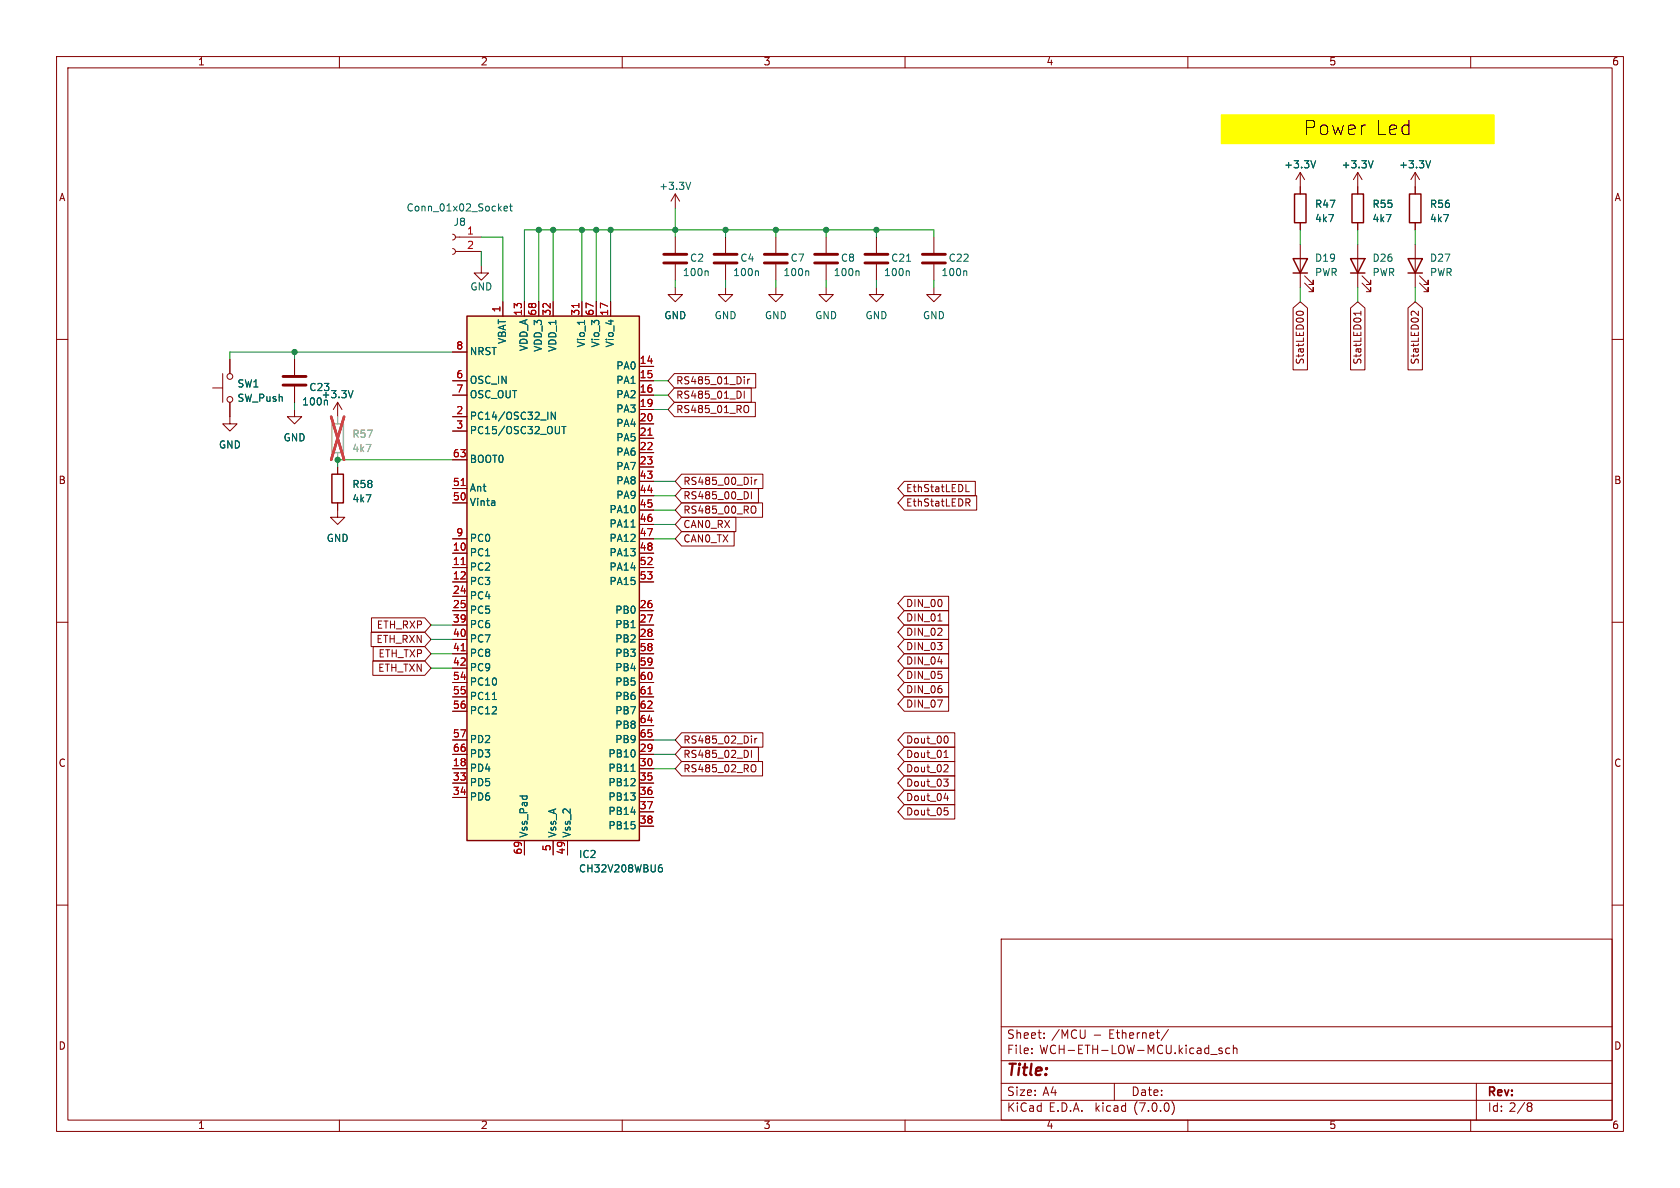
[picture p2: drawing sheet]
<svg xmlns="http://www.w3.org/2000/svg" width="297mm" height="210mm" viewBox="0 0 297 210" stroke-linecap="round" stroke-linejoin="round" font-family="sans-serif">
<g fill="none" stroke="#840000" stroke-width=".18">
<path d="M10 10h277v190h-277zM12 12h273v186h-273zM60 10v2M110 10v2M160 10v2M210 10v2M260 10v2M119.4 34.3v2.5M119.4 34.3l-.8 1.3M119.4 34.3l.7 1.3M229.9 30.5v3.8M229.9 39.4v1.2"/>
<path d="M229.9 30.5l-.8 1.3M229.9 30.5l.7 1.3M240 30.5v3.8M240 39.4v1.2M240 30.5l-.7 1.3M240 30.5l.8 1.3M250.2 30.5l-.8 1.3M250.2 30.5v3.8M250.2 39.4v1.2M250.2 30.5l.8 1.3M10 60h2M80 43.9l.4 .2 .1 .4-.1 .3-.4 .2"/>
<path d="M80 41.4l.4 .2 .1 .3-.1 .4-.4 .1M80.5 44.5h4.6M80.5 41.9h4.6M85.1 47v1.3h1.3l-1.3 1.2-1.3-1.2h1.3M88.9 53.3v2.6M92.7 53.3v2.6M95.2 53.3v2.6M97.8 53.3v2.6M102.9 53.3v2.6M105.4 53.3v2.6M107.9 53.3v2.6M119.4 50.8v1.3h1.2l-1.2 1.2-1.3-1.2h1.3"/>
<path d="M119.4 41.9v2.8M119.4 46.7v2.8M128.3 50.8v1.3h1.2l-1.2 1.2-1.3-1.2h1.3M128.3 41.9v2.8M128.3 46.7v2.8M137.2 50.8v1.3h1.2l-1.2 1.2-1.3-1.2h1.3M137.2 41.9v2.8M137.2 46.7v2.8M146 50.8v1.3h1.3l-1.3 1.2-1.2-1.2h1.2M146 41.9v2.8M146 46.7v2.8M154.9 50.8v1.3h1.3l-1.3 1.2-1.2-1.2h1.2"/>
<path d="M154.9 41.9v2.8M154.9 46.7v2.8M165.1 50.8v1.3h1.3l-1.3 1.2-1.3-1.2h1.3M165.1 41.9v2.8M165.1 46.7v2.8M228.6 54.5l1.3-1.2 1.2 1.2v10.9h-2.5zM229.2 55.6v-.2a.68 .68 0 0 1 .6-.4 .68 .68 0 0 1 .6 .4v.2M229.9 43.2v7.6M230.6 50l1.6 1.6v-.8v.8h-.8M230.6 48.8l1.6 1.5v-.8v.8h-.8M238.8 54.5l1.2-1.2 1.3 1.2v10.9h-2.5zM240 43.2v7.6"/>
<path d="M240.6 55v.7M240.6 55.4h-1.3l.4 .3M240.8 50l1.5 1.6v-.8v.8h-.7M240.8 48.8l1.5 1.5v-.8v.8h-.7M248.9 54.5l1.3-1.2 1.3 1.2v10.9h-2.6zM250.2 43.2v7.6M250.7 55v.8l-.9-.8-.3 .1v.5M251 50l1.5 1.6v-.8v.8h-.8M251 48.8l1.5 1.5v-.8v.8h-.8M285 60h2M37.6 68.6h1.8M39.4 66v5.1"/>
<path d="M40.6 71.1v3.8h1.3l-1.3 1.3-1.2-1.3h1.2M40.6 63.5v2.5M52.1 72.4v1.3h1.2l-1.2 1.2-1.3-1.2h1.3M52.1 63.5v2.8M52.1 68.3v2.8M59.7 71.1l-.8 1.3M59.7 71.1v2.6M59.7 71.1l.8 1.3M80 67.3h2.5M80 69.9h2.5M80 73.7h2.5M80 76.2h2.5"/>
<path d="M80 62.2h2.5M113 64.8h2.6M113 67.3h2.6M113 69.9h2.6M113 72.4h2.6M113 74.9h2.6M113 77.5h2.6M119.2 71.1h14.3v2.6h-14.3l-1.1-1.3zM119.2 68.6h13.6v2.5h-13.6l-1.1-1.2zM119.2 66h14.4v2.6h-14.4l-1.1-1.3zM131.6 69.1v1.3M132.1 71.7h.1a.81 .81 0 0 1-.1 1.2"/>
<path d="M132.2 67v.9M132.5 67l-.3 .3M59.7 88.9v2.5h1.3l-1.3 1.3-1.3-1.3h1.3M59.7 82.6v1.2M80 97.8h2.5M80 95.3h2.5M80 88.9h2.5M80 86.4h2.5M80 81.3h2.5M113 97.8h2.6M113 80h2.6M113 82.6h2.6"/>
<path d="M113 85.1h2.6M113 87.6h2.6M113 90.2h2.6M113 92.7h2.6M113 95.3h2.6M120.5 94h9.3v2.5h-9.3l-1.1-1.2zM120.5 88.9h14.3v2.5h-14.3l-1.1-1.2zM120.5 86.4h13.6v2.5h-13.6l-1.1-1.3zM120.5 83.8h14.4v2.6h-14.4l-1.1-1.3zM120.5 91.4h9.6v2.6h-9.6l-1.1-1.3zM132.8 86.9v1.3M133.3 89.5h.1a.81 .81 0 0 1-.1 1.2"/>
<path d="M133.4 84.8v.8M133.8 84.8l-.4 .2M159.9 85.1h12.5v2.5h-12.5l-1.2-1.2zM159.9 87.6h12.8v2.6h-12.8l-1.2-1.3zM170.8 86.9h.6M171.1 88.9l.4 .6M171.2 88.2l.3 .2-.1 .3-.2 .2M10 110h2M65.6 111.8h9.5l1.1 1.2-1.1 1.3h-9.5zM65.7 109.2h9.4l1.1 1.3-1.1 1.3h-9.4zM65.9 116.8h9.2l1.1 1.3-1.1 1.3h-9.2zM66 114.3h9.1l1.1 1.3-1.1 1.2h-9.1z"/>
<path d="M80 100.3h2.5M80 102.9h2.5M80 105.4h2.5M80 108h2.5M80 110.5h2.5M80 113h2.5M80 115.6h2.5M80 118.1h2.5M113 100.3h2.6M113 102.9h2.6M113 108h2.6M113 110.5h2.6"/>
<path d="M113 113h2.6M113 115.6h2.6M113 118.1h2.6M159.9 113h7.8v2.6h-7.8l-1.2-1.3zM159.9 110.5h7.8v2.5h-7.8l-1.2-1.2zM159.9 105.4h7.8v2.6h-7.8l-1.2-1.3zM159.9 118.1h7.8v2.6h-7.8l-1.2-1.3zM159.9 115.6h7.8v2.5h-7.8l-1.2-1.3zM159.9 107.9h7.8v2.6h-7.8l-1.2-1.3zM165.8 109.8h.7M285 110h2M80 135.9h2.5"/>
<path d="M80 133.4h2.5M80 138.4h2.5M80 120.7h2.5M80 123.2h2.5M80 125.7h2.5M80 130.8h2.5M113 135.9h2.6M113 133.4h2.6M113 138.4h2.6M113 120.7h2.6M113 123.2h2.6M113 125.7h2.6"/>
<path d="M113 130.8h2.6M113 128.3h2.6M120.5 132.1h13.6v2.5h-13.6l-1.1-1.2zM120.5 134.6h14.3v2.6h-14.3l-1.1-1.3zM120.5 129.5h14.4v2.6h-14.4l-1.1-1.3zM132.8 132.6v1.3M133.3 135.2h.1a.81 .81 0 0 1-.1 1.2M133.4 130.5v.9M133.8 130.5l-.4 .3M159.9 132.1h8.9v2.5h-8.9l-1.2-1.2zM159.9 139.7h8.9v2.5h-8.9l-1.2-1.2zM159.9 137.2h8.9v2.5h-8.9l-1.2-1.3z"/>
<path d="M159.9 134.6h8.9v2.6h-8.9l-1.2-1.3zM159.9 123.2h7.8v2.5h-7.8l-1.2-1.2zM159.9 120.6h7.8v2.6h-7.8l-1.2-1.3zM159.9 129.5h8.9v2.6h-8.9l-1.2-1.3zM166.8 137.7h.8l-.4 .5M166.9 133.9h.7M167.1 132.8l.2-.2v1.3M167.3 130.1a.79 .79 0 0 1 0 1.3M167.4 135.2l.2 .2v.3l-.8 .7h.8M167.4 138.2l.2 .2v.3l-.2 .3M10 160h2M80 141h2.5"/>
<path d="M92.7 148.6v2.5M97.8 148.6v2.5M100.3 148.6v2.5M113 141h2.6M113 143.5h2.6M113 146.1h2.6M159.9 142.2h8.9v2.6h-8.9l-1.2-1.3zM166.9 141.1h.8M167 142.8h.6M167.4 143.3l.2 .2v.3l-.2 .3M167.5 140.7v.8M285 160h2"/>
<path d="M177 166h108v32h-108zM60 198v2M110 198v2M160 198v2M177 194.5h108M177 191.5h108M177 187.5h108M177 181.5h108M182.4 186.1v.2M182.4 185.3v.2M184.6 183.4v.2M184.6 182.6v.2"/>
<path d="M191.8 182.1v1.3M193.4 183h1.2M197 191.5v3M206.6 182l-1.3 1.9M207.2 194.7a1.72 1.72 0 0 1 0 2.3M210 198v2M214 186.4h1.2M216 185.3h-.3l-.2 .2v.2l.5 .1v.4h-.5M217.4 185.3h-.4l-.3 .2v.5l.1 .2h.6M218 185.4l.3-.1h.3l.1 1M218 184.8v1.5M260 198v2"/>
<path d="M261 191.5v6.5M270.3 195h.2l.3 .2-.3 .4M270.3 195.6h.2M270.5 195.6l.3 .1v.5l-.3 .3h-.2"/>
<circle cx="40.6" cy="66.5" r=".51"/>
<circle cx="40.6" cy="70.6" r=".51"/>
</g>
<path d="M215.9 20.3h48.3v5.1h-48.3z" fill="#ff0" stroke="#ff0" stroke-width=".18"/>
<path d="M228.9 34.3h2v5.1h-2zM239 34.3h2v5.1h-2zM249.2 34.3h2v5.1h-2zM82.5 55.9h30.5v92.7h-30.5zM228.6 45.7h2.5l-1.2 2.6zM228.6 48.3h2.5M238.8 45.7h2.5l-1.3 2.6zM238.8 48.3h2.5M248.9 45.7h2.6l-1.3 2.6zM248.9 48.3h2.6M58.7 83.8h2v5.1h-2z" fill="none" stroke="#840000" stroke-width=".25"/>
<g fill="none" stroke="#006464" stroke-width=".18">
<path d="M89.1 36.9l.6-.1v-.3h-.4l-.2 .1 .1 .6h.5M90.1 36.5h.5M90.3 36v1.1l.3 .2M122.1 32.2l-.4 1.3M232.6 28.4l-.4 1.3M242.8 28.4l-.5 1.3M252.9 28.4l-.4 1.3M103.3 56.6v.8M125 47.9l.2 .2v.6M133.9 47.9l.2 .2v.6M142.8 47.9l.2 .2v.6M151.7 47.9l.2 .2v.6"/>
<path d="M160.6 47.9l.2 .2v.6M170.7 47.9l.2 .2v.6M57.9 70.9v.7M62.4 69l-.4 1.3M98.2 72.9v1.2l-.7-1.2v1.2M99.3 75.4h.8M99.7 75.4v1.3M111.6 93.2h.7M111.6 111h.7M87 123.7h.8M111.6 136.4h.7M111.6 143.6h.7"/>
<path d="M116.5 153.4h.4l.2 .2-.1 .5h-.5M117 152.9l-.4 .1"/>
</g>
<g fill="none" stroke="#840000" stroke-width=".51">
<path d="M117.3 46.5h4.1M117.3 45h4.1M126.2 46.5h4.1M126.2 45h4.1M135.1 46.5h4.1M135.1 45h4.1M144 46.5h4.1M144 45h4.1M152.9 46.5h4.1M152.9 45h4.1M163.1 46.5h4M163.1 45h4"/>
<path d="M50 68.1h4.1M50 66.5h4.1"/>
</g>
<path d="M82.5 55.9h30.5v92.7h-30.5z" fill="#ffffc2" stroke="#ffffc2" stroke-width=".18"/>
<path d="M102.3 53.6v.8M114.5 76.9h.8M81.5 99.8h.7M81.5 85.8h.7M81.5 115h.7M114.5 122.7h.8" fill="none" stroke="#a90000" stroke-width=".18"/>
<path d="M58.7 74.9h2v5.1h-2z" fill="none" stroke="#a1a1a1" stroke-width=".25"/>
<path d="M59.7 73.7v1.2M59.7 80v1.3" fill="none" stroke="#a1a1a1" stroke-width=".18"/>
<path d="M58.5 73.7l2.3 7.6M60.8 73.7l-2.3 7.6" fill="none" stroke="#eb3a3d" stroke-width=".46"/>
<g fill="none" stroke="#009600" stroke-width=".18">
<path d="M119.4 36.8v5.1M85.1 41.9h3.8v11.4M85.1 44.5v2.5M95.2 40.6v12.7M97.8 40.6v12.7M102.9 40.6v12.7M105.4 40.6v12.7M107.9 40.6v12.7M119.4 49.5v1.3M128.3 40.6v1.3M128.3 49.5v1.3M137.2 40.6v1.3"/>
<path d="M137.2 49.5v1.3M146 40.6v1.3M146 49.5v1.3M154.9 40.6v1.3M154.9 49.5v1.3M165.1 41.9v-1.3h-72.4v12.7M165.1 49.5v1.3M229.9 40.6v2.6M229.9 50.8v2.5M240 40.6v2.6M240 50.8v2.5M250.2 40.6v2.6"/>
<path d="M250.2 50.8v2.5M52.1 62.2v1.3M52.1 71.1v1.3M80 62.2h-39.4v1.3M115.6 69.9h2.5M115.6 72.4h2.5M115.6 67.3h2.5M80 81.3h-20.3v1.3M115.6 95.3h3.8M115.6 92.7h3.8M115.6 87.6h3.8M115.6 90.2h3.8"/>
<path d="M115.6 85.1h3.8M76.2 113h3.8M76.2 115.6h3.8M76.2 118.1h3.8M76.2 110.5h3.8M115.6 130.8h3.8M115.6 135.9h3.8M115.6 133.4h3.8"/>
</g>
<g fill="#009600" stroke="#009600" stroke-width=".18">
<circle cx="102.9" cy="40.6" r=".46"/>
<circle cx="97.8" cy="40.6" r=".46"/>
<circle cx="95.2" cy="40.6" r=".46"/>
<circle cx="105.4" cy="40.6" r=".46"/>
<circle cx="107.9" cy="40.6" r=".46"/>
<circle cx="52.1" cy="62.2" r=".46"/>
<circle cx="59.7" cy="81.3" r=".46"/>
<circle cx="154.9" cy="40.6" r=".46"/>
<circle cx="137.2" cy="40.6" r=".46"/>
<circle cx="146" cy="40.6" r=".46"/>
<circle cx="119.4" cy="40.6" r=".46"/>
<circle cx="128.3" cy="40.6" r=".46"/>
</g>
<g font-size="3.5">
<text x="230.4" y="24.3">Power</text>
<text x="243.1" y="24.3">Led</text>
</g>
<text font-size="2.8" fill="#840000" x="178" y="190.8">Title:</text>
<g font-size="2.1" fill="#840000">
<text x="178" y="183.9">Sheet:</text>
<text x="185.9" y="183.9">/MCU</text>
<text x="196.1" y="183.9">Ethernet/</text>
<text x="178" y="186.6">File:</text>
<text x="183.8" y="186.6">WCH-ETH-LOW-MCU.kicad_sch</text>
<text x="178" y="196.8">KiCad</text>
<text x="178" y="194">Size:</text>
<text x="184.3" y="194">A4</text>
<text x="185.4" y="196.8">E.D.A.</text>
<text x="193.7" y="196.8">kicad</text>
<text x="200" y="194">Date:</text>
<text x="200.6" y="196.8">(7.0.0)</text>
<text x="263" y="194.2">Rev:</text>
<text x="263" y="196.8">Id: 2/8</text>
</g>
<g font-size="1.8" fill="#840000">
<text x="35" y="11.8">1</text>
<text x="85" y="11.8">2</text>
<text x="135" y="11.8">3</text>
<text x="185" y="11.8">4</text>
<text x="235" y="11.8">5</text>
<text x="285" y="11.8">6</text>
<text x="10.4" y="35.8">A</text>
<text x="285.4" y="35.8">A</text>
<text x="230.8" y="64.6" transform="rotate(-90 230.8 64.6)">StatLED00</text>
<text x="240.9" y="64.6" transform="rotate(-90 240.9 64.6)">StatLED01</text>
<text x="251.1" y="64.6" transform="rotate(-90 251.1 64.6)">StatLED02</text>
<text x="119.5" y="70.8">RS485_01_DI</text>
<text x="119.5" y="68.2">RS485_01_Dir</text>
<text x="119.5" y="73.3">RS485_01_RO</text>
<text x="10.3" y="85.8">B</text>
<text x="120.8" y="88.5">RS485_00_DI</text>
<text x="120.8" y="86">RS485_00_Dir</text>
<text x="160.2" y="87.3">EthStatLEDL</text>
<text x="160.2" y="89.8">EthStatLEDR</text>
<text x="285.3" y="85.8">B</text>
<text x="120.8" y="91.1">RS485_00_RO</text>
<text x="120.8" y="93.6">CAN0_RX</text>
<text x="120.8" y="96.2">CAN0_TX</text>
<text x="160.2" y="107.6">DIN_00</text>
<text x="66.4" y="113.9">ETH_RXN</text>
<text x="66.5" y="111.4">ETH_RXP</text>
<text x="160.2" y="112.7">DIN_02</text>
<text x="160.2" y="110.1">DIN_01</text>
<text x="66.7" y="119">ETH_TXN</text>
<text x="66.8" y="116.5">ETH_TXP</text>
<text x="160.2" y="115.2">DIN_03</text>
<text x="160.2" y="117.8">DIN_04</text>
<text x="160.2" y="125.4">DIN_07</text>
<text x="160.2" y="120.3">DIN_05</text>
<text x="160.2" y="122.8">DIN_06</text>
<text x="120.8" y="131.7">RS485_02_Dir</text>
<text x="160.2" y="131.7">Dout_00</text>
<text x="10.3" y="135.8">C</text>
<text x="120.8" y="134.3">RS485_02_DI</text>
<text x="120.8" y="136.8">RS485_02_RO</text>
<text x="160.2" y="134.3">Dout_01</text>
<text x="160.2" y="136.8">Dout_02</text>
<text x="285.3" y="135.8">C</text>
<text x="160.2" y="141.9">Dout_04</text>
<text x="160.2" y="139.3">Dout_03</text>
<text x="160.2" y="144.4">Dout_05</text>
<text x="10.3" y="185.8">D</text>
<text x="285.3" y="185.8">D</text>
<text x="35" y="199.8">1</text>
<text x="85" y="199.8">2</text>
<text x="135" y="199.8">3</text>
<text x="185" y="199.8">4</text>
<text x="235" y="199.8">5</text>
<text x="285" y="199.8">6</text>
</g>
<g font-size="1.8" fill="#006464">
<text x="116.5" y="33.8">+3.3V</text>
<text x="227" y="30">+3.3V</text>
<text x="237.1" y="30">+3.3V</text>
<text x="247.3" y="30">+3.3V</text>
<text x="71.8" y="37.7">Conn_01x02_Socket</text>
<text x="80.1" y="40.2">J8</text>
<text x="232.4" y="37">R47</text>
<text x="232.4" y="39.6">4k7</text>
<text x="242.6" y="37">R55</text>
<text x="242.6" y="39.6">4k7</text>
<text x="252.7" y="37">R56</text>
<text x="252.7" y="39.6">4k7</text>
<text x="121.9" y="46.5">C2</text>
<text x="130.8" y="46.5">C4</text>
<text x="139.7" y="46.5">C7</text>
<text x="148.6" y="46.5">C8</text>
<text x="157.5" y="46.5">C21</text>
<text x="167.6" y="46.5">C22</text>
<text x="232.4" y="46.5">D19</text>
<text x="242.6" y="46.5">D26</text>
<text x="252.7" y="46.5">D27</text>
<text x="83.1" y="51.6">GND</text>
<text x="120.7" y="49.1">100n</text>
<text x="129.5" y="49.1">100n</text>
<text x="138.4" y="49.1">100n</text>
<text x="147.3" y="49.1">100n</text>
<text x="156.2" y="49.1">100n</text>
<text x="166.4" y="49.1">100n</text>
<text x="232.4" y="49.1">PWR</text>
<text x="242.6" y="49.1">PWR</text>
<text x="252.7" y="49.1">PWR</text>
<text x="117.4" y="56.7">GND</text>
<text x="126.3" y="56.7">GND</text>
<text x="135.2" y="56.7">GND</text>
<text x="144.1" y="56.7">GND</text>
<text x="152.9" y="56.7">GND</text>
<text x="163.1" y="56.7">GND</text>
<text x="83.1" y="63.1">NRST</text>
<text x="89.7" y="60.9" transform="rotate(-90 89.7 60.9)">VBAT</text>
<text x="93.5" y="62.2" transform="rotate(-90 93.5 62.2)">VDD_A</text>
<text x="96.1" y="62.3" transform="rotate(-90 96.1 62.3)">VDD_3</text>
<text x="98.6" y="62.3" transform="rotate(-90 98.6 62.3)">VDD_1</text>
<text x="103.7" y="61.5" transform="rotate(-90 103.7 61.5)">Vio_1</text>
<text x="106.2" y="61.5" transform="rotate(-90 106.2 61.5)">Vio_3</text>
<text x="108.8" y="61.5" transform="rotate(-90 108.8 61.5)">Vio_4</text>
<text x="108.8" y="65.6">PA0</text>
<text x="41.9" y="68.8">SW1</text>
<text x="41.9" y="71.3">SW_Push</text>
<text x="53.3" y="71.9">100n</text>
<text x="54.6" y="69.4">C23</text>
<text x="56.8" y="70.7">+3.3V</text>
<text x="83.1" y="68.1">OSC_IN</text>
<text x="83.1" y="70.7">OSC_OUT</text>
<text x="108.8" y="68.1">PA1</text>
<text x="108.8" y="70.7">PA2</text>
<text x="83.1" y="74.5">PC14/OSC32_IN</text>
<text x="83.1" y="77">PC15/OSC32_OUT</text>
<text x="108.8" y="73.2">PA3</text>
<text x="108.8" y="75.8">PA4</text>
<text x="38.6" y="79.6">GND</text>
<text x="50.1" y="78.3">GND</text>
<text x="83.1" y="82.1">BOOT0</text>
<text x="108.8" y="78.3">PA5</text>
<text x="108.8" y="80.8">PA6</text>
<text x="108.8" y="83.4">PA7</text>
<text x="62.2" y="86.6">R58</text>
<text x="62.2" y="89.1">4k7</text>
<text x="83.1" y="89.7">Vinta</text>
<text x="83.1" y="87.2">Ant</text>
<text x="108.8" y="85.9">PA8</text>
<text x="108.8" y="88.5">PA9</text>
<text x="107.6" y="91">PA10</text>
<text x="107.6" y="93.5">PA11</text>
<text x="57.7" y="96.1">GND</text>
<text x="83.1" y="98.6">PC1</text>
<text x="83.1" y="101.2">PC2</text>
<text x="83.1" y="96.1">PC0</text>
<text x="107.6" y="96.1">PA12</text>
<text x="107.6" y="98.6">PA13</text>
<text x="107.6" y="101.2">PA14</text>
<text x="83.1" y="103.7">PC3</text>
<text x="83.1" y="106.2">PC4</text>
<text x="107.6" y="103.7">PA15</text>
<text x="83.1" y="108.8">PC5</text>
<text x="83.1" y="111.3">PC6</text>
<text x="83.1" y="113.9">PC7</text>
<text x="108.6" y="108.8">PB0</text>
<text x="108.6" y="111.3">PB1</text>
<text x="108.6" y="113.9">PB2</text>
<text x="83.1" y="116.4">PC8</text>
<text x="83.1" y="118.9">PC9</text>
<text x="108.6" y="116.4">PB3</text>
<text x="108.6" y="118.9">PB4</text>
<text x="83.1" y="121.5">PC10</text>
<text x="83.1" y="124">PC11</text>
<text x="108.6" y="121.5">PB5</text>
<text x="108.6" y="124">PB6</text>
<text x="83.1" y="126.6">PC12</text>
<text x="83.1" y="131.6">PD2</text>
<text x="108.6" y="126.6">PB7</text>
<text x="108.6" y="129.1">PB8</text>
<text x="108.6" y="131.6">PB9</text>
<text x="83.1" y="136.7">PD4</text>
<text x="83.1" y="134.2">PD3</text>
<text x="107.4" y="134.2">PB10</text>
<text x="107.4" y="136.7">PB11</text>
<text x="83.1" y="139.3">PD5</text>
<text x="83.1" y="141.8">PD6</text>
<text x="107.4" y="139.3">PB12</text>
<text x="107.4" y="141.8">PB13</text>
<text x="93.5" y="148.1" transform="rotate(-90 93.5 148.1)">Vss_Pad</text>
<text x="98.6" y="148.1" transform="rotate(-90 98.6 148.1)">Vss_A</text>
<text x="101.2" y="148.1" transform="rotate(-90 101.2 148.1)">Vss_2</text>
<text x="107.4" y="144.3">PB14</text>
<text x="107.4" y="146.9">PB15</text>
<text x="102.3" y="152">IC2</text>
<text x="102.3" y="154.5">CH32V208WBU6</text>
</g>
<g font-size="1.8" fill="#a90000">
<text x="82.5" y="41.7">1</text>
<text x="82.5" y="44.2">2</text>
<text x="88.6" y="55.3" transform="rotate(-90 88.6 55.3)">1</text>
<text x="92.5" y="55.9" transform="rotate(-90 92.5 55.9)">13</text>
<text x="95" y="55.9" transform="rotate(-90 95 55.9)">68</text>
<text x="97.5" y="55.9" transform="rotate(-90 97.5 55.9)">32</text>
<text x="102.6" y="55.9" transform="rotate(-90 102.6 55.9)">31</text>
<text x="105.2" y="55.9" transform="rotate(-90 105.2 55.9)">67</text>
<text x="107.7" y="55.9" transform="rotate(-90 107.7 55.9)">17</text>
<text x="80.6" y="62">8</text>
<text x="113" y="64.5">14</text>
<text x="80.6" y="67.1">6</text>
<text x="80.6" y="69.6">7</text>
<text x="113" y="67.1">15</text>
<text x="113" y="69.6">16</text>
<text x="80.6" y="73.4">2</text>
<text x="80.6" y="75.9">3</text>
<text x="113" y="72.1">19</text>
<text x="113" y="74.7">20</text>
<text x="113" y="77.2">21</text>
<text x="80" y="81">63</text>
<text x="113" y="79.8">22</text>
<text x="113" y="82.3">23</text>
<text x="80" y="88.6">50</text>
<text x="80" y="86.1">51</text>
<text x="113" y="84.8">43</text>
<text x="113" y="87.4">44</text>
<text x="113" y="89.9">45</text>
<text x="80.6" y="95">9</text>
<text x="113" y="92.5">46</text>
<text x="113" y="95">47</text>
<text x="80" y="97.5">10</text>
<text x="80" y="100.1">11</text>
<text x="113" y="97.5">48</text>
<text x="113" y="100.1">52</text>
<text x="80" y="102.6">12</text>
<text x="80" y="105.2">24</text>
<text x="80" y="107.7">25</text>
<text x="113" y="107.7">26</text>
<text x="113" y="102.6">53</text>
<text x="80" y="110.2">39</text>
<text x="80" y="112.8">40</text>
<text x="113" y="110.2">27</text>
<text x="113" y="112.8">28</text>
<text x="80" y="115.3">41</text>
<text x="80" y="117.9">42</text>
<text x="113" y="115.3">58</text>
<text x="113" y="117.9">59</text>
<text x="80" y="120.4">54</text>
<text x="80" y="122.9">55</text>
<text x="80" y="125.5">56</text>
<text x="113" y="120.4">60</text>
<text x="113" y="122.9">61</text>
<text x="113" y="125.5">62</text>
<text x="80" y="130.6">57</text>
<text x="113" y="128">64</text>
<text x="113" y="130.6">65</text>
<text x="80" y="135.6">18</text>
<text x="80" y="133.1">66</text>
<text x="113" y="133.1">29</text>
<text x="113" y="135.6">30</text>
<text x="80" y="138.2">33</text>
<text x="80" y="140.7">34</text>
<text x="113" y="138.2">35</text>
<text x="113" y="140.7">36</text>
<text x="113" y="143.3">37</text>
<text x="113" y="145.8">38</text>
<text x="92.5" y="151.1" transform="rotate(-90 92.5 151.1)">69</text>
<text x="97.5" y="150.5" transform="rotate(-90 97.5 150.5)">5</text>
<text x="100.1" y="151.1" transform="rotate(-90 100.1 151.1)">49</text>
</g>
<g font-size="1.8" fill="#989898">
<text x="62.2" y="77.7">R57</text>
<text x="62.2" y="80.2">4k7</text>
</g>
</svg>
